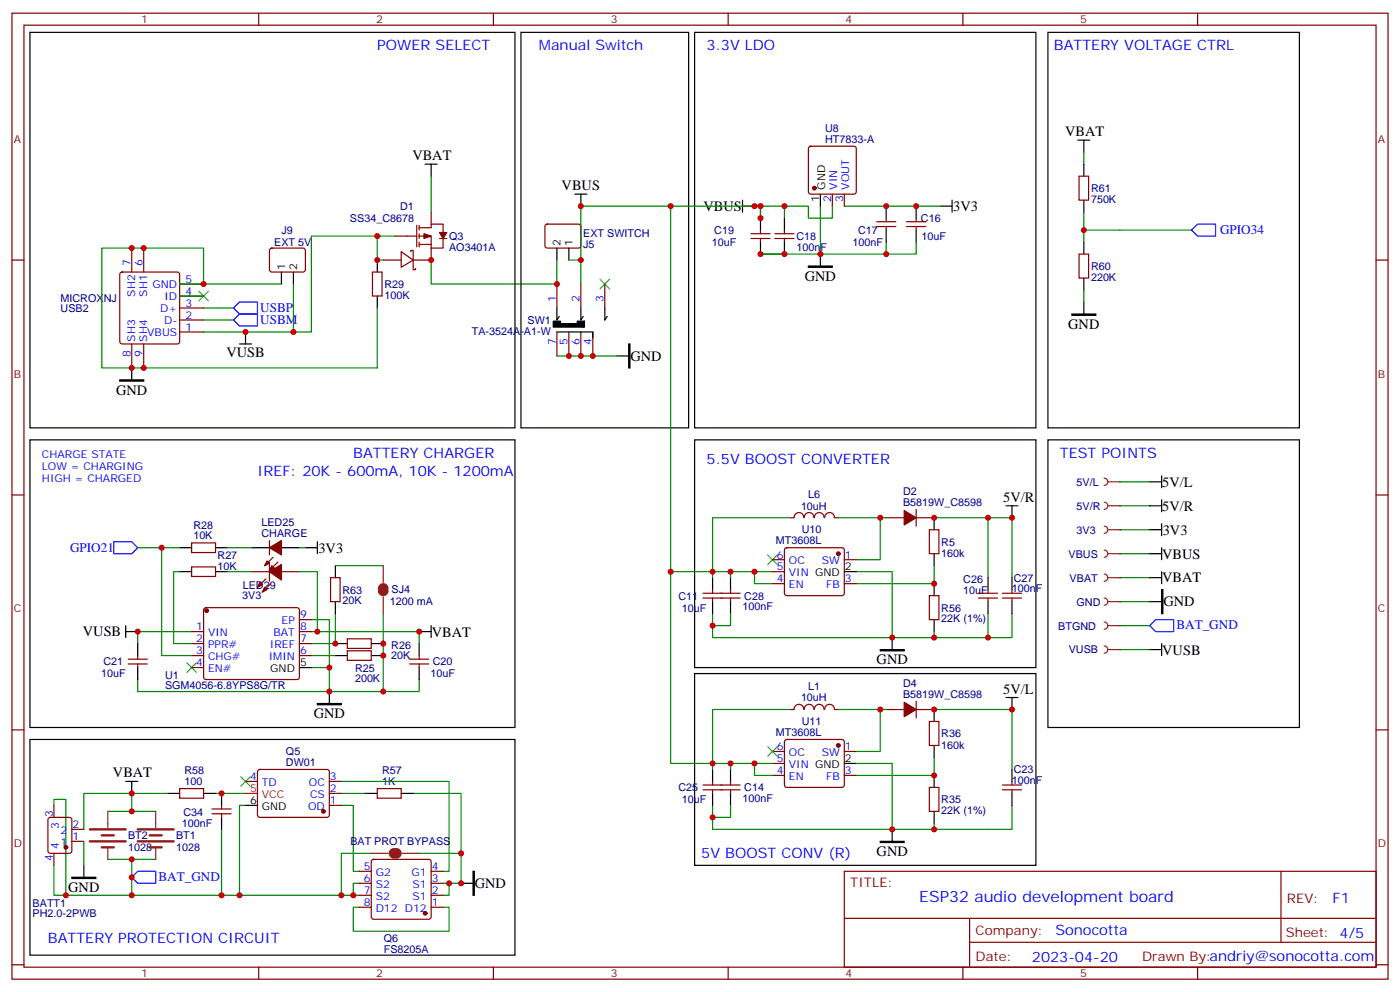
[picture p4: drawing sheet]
<svg xmlns="http://www.w3.org/2000/svg" width="412mm" height="292mm" viewBox="0 0 412 292" stroke-linecap="round" stroke-linejoin="round" font-family="sans-serif">
<g fill="none" stroke="#870000" stroke-width=".35">
<path d="M3.5 3.9h405.4v284.3h-405.4zM7.1 7.4h398.2v277.3h-398.2zM76.2 3.9v3.5M145.3 3.9v3.5M214.5 3.9v3.5M283.6 3.9v3.5M352.8 3.9v3.5M238.4 43.2l.4-.2h12.7l.5 .2 .2 .5v12.7l-.2 .5-.5 .2h-12.7l-.5-.2-.2-.5v-12.7zM245.2 57.1v3.6M248.7 57.1v3.6M3.5 76.6h3.6M38.8 73v7.1"/>
<path d="M42.3 73v7.1M112.9 76.6h5.3M116.4 69.5h6.4M118.2 74.1l3.5 2.5-3.5 2.1zM121 74.1v-.4h.7v2.9M121.7 76.6v2.8h.7v-.4M122.8 66.3v6.4M123.5 67h3.5v-1h3.5v2.4M123.5 69.5h3.5v3.5M123.5 66.3v1.4M123.5 68.8v1.4M123.5 71.3v1.4"/>
<path d="M123.5 72h3.5M127 73v3.6h-5.3M127 62.4v3.6M129.5 70.2h2.1M130.5 70.2v2.8h-3.5M221.2 70.2h5.6M221.2 68.8h5.6M224 67.7v1.1M224 70.2v1.1M228.2 70.2h5.7M228.2 68.8h5.7M231.1 67.7v1.1"/>
<path d="M231.1 70.2v1.1M258.2 66.7h5.7M258.2 65.3h5.7M261.1 64.2v1.1M261.1 66.7v1M267.1 66.7h5.6M267.1 65.3h5.6M269.9 64.2v1.1M269.9 66.7v1M405.3 76.6h3.6M35.5 80.3l.5-.2h16.2l.5 .2 .2 .5v19.7l-.2 .5-.5 .2h-16.2l-.5-.2-.2-.5v-19.7zM52.9 83.6h7.1"/>
<path d="M52.9 87.1h7.1M52.9 90.7h7.1M52.9 94.2h7.1M52.9 97.7h7.1M109.7 80.1h2.8v7h-2.8zM38.8 101.2v7.1M42.3 101.2v7.1M3.5 145.7h3.6M56.4 159.8h7.1v2.8h-7.1zM405.3 145.7h3.6M56.4 166.9h7.1v2.8h-7.1zM60.2 179.1l.5-.2h26.8l.5 .2 .2 .5-.1 20-.6 .4h-27.1l-.4-.7v-19.7z"/>
<path d="M74.1 168.3h5.3M78.3 170.4l-2.5 2.5M79.4 165.5v5.6M79.7 171.8l-2.4 2.5M82.9 168.3h5.3M37.7 195.4h5.7M37.7 194h5.7M40.6 193v1M40.6 195.4v1.1M56.4 185.9h3.6M56.4 189.4h3.6M56.4 193h3.6"/>
<path d="M56.4 196.5h3.6M88.2 185.9h3.5M88.2 189.4h3.5M88.2 193h3.5M88.2 182.4h3.5M102.3 191.6h7.1v2.8h-7.1zM102.3 188h7.1v2.9h-7.1zM120.6 195.4h5.7M120.6 194h5.7M123.5 193v1M123.5 195.4v1.1M3.5 214.8h3.6"/>
<path d="M405.3 214.8h3.6M52.9 232.1h7.1v2.9h-7.1zM62.4 239.5h5.7M62.4 238.1h5.7M65.3 237.1v1M65.3 239.5v1.1M72.3 230h3.5M76.1 226.7l.5-.2h20l.4 .7-.1 13-.6 .4-20-.1-.5-.6v-12.7zM97 237.1h3.5M97 233.5h3.5M97 230h3.5M111.1 232.1h7.1v2.9h-7.1z"/>
<path d="M105.8 260h3.6M105.8 256.5h3.6M109.6 253.1l.5-.2h16.2l.5 .2 .2 .5v16.3l-.2 .5-.5 .2h-16.2l-.5-.3-.2-.4v-16.3zM127 260h3.5M127 256.5h3.5M248.7 256.5h156.6v28.2h-156.6zM377.3 256.5v20.9M105.8 267.1h3.6M105.8 263.5h3.6M127 267.1h3.5M127 263.5h3.5M248.7 270.3h156.5"/>
<path d="M285.6 277.4h119.6M285.6 270.3v14.1M3.5 284h3.6M76.2 284.7v3.5M145.3 284.7v3.5M214.5 284.7v3.5M283.6 284.7v3.5M352.8 284.7v3.5M405.3 284h3.6"/>
</g>
<g fill="none" stroke="#000" stroke-width=".35">
<path d="M8.8 9.5h142.9v116.4h-142.9zM153.5 9.5h49.3v116.4h-49.3zM204.6 9.5h100.6v116.4h-100.6zM308.7 9.5h74.1v116.4h-74.1zM125.2 48.3h3.6M127 48.3v3.6M218.7 58.9v3.5M241.7 57.1v3.6M280.5 58.9v3.5M111.1 76.6v3.5M218.7 60.7h3.5M224 64.2v3.5"/>
<path d="M224 71.3v3.5M231.1 64.2v3.5M231.1 71.3v3.5M261.1 60.7v3.5M261.1 67.7v3.6M269.9 60.7v3.5M269.9 67.7v3.6M276.9 60.7h3.6M72.3 97.7v3.5M111.1 87.1v3.6M70.6 101.2h3.5M8.8 129.5h142.9v84.6h-142.9z"/>
<path d="M204.6 129.5h100.6v67h-100.6zM308.7 129.5h74.1v84.6h-74.1zM52.9 168.3h3.5M52.9 161.2h3.5M63.5 168.3h3.5M63.5 161.2h3.5M37 185.9h3.6M37 184.1v3.6M40.6 189.4v3.6M40.6 196.5v3.5M88.2 196.5h3.5M98.8 193h3.5"/>
<path d="M98.8 189.4h3.5M109.4 193h3.5M109.4 189.4h3.5M123.5 189.4v3.6M123.5 196.5v3.5M123.5 185.9h3.5M127 184.1v3.6M8.8 217.7h142.9v63.5h-142.9zM37 230h3.6M38.8 230v3.5M49.4 233.5h3.5M60 233.5h3.5"/>
<path d="M65.3 233.5v3.6M72.3 237.1h3.5M107.6 233.5h3.5M118.2 233.5h3.5M65.3 240.6v3.5M135.8 260h3.5"/>
</g>
<g fill="none" stroke="#008700" stroke-width=".35">
<path d="M111.1 69.5v7.1h1.8M116.4 69.5h-24.7v28.2h-19.4M127 76.6v7h37v-7M222.2 60.7h8.9v3.5M224 74.8h17.7M224 60.7v3.5M231.1 60.7h7v3.5h7.1v-3.5M241.7 60.7v14.1h19.4v-3.5M248.7 60.7h28.2M269.9 71.3v3.5h-8.8M52.9 83.6h7.1v-10.6h-30v35.3h81.1M52.9 87.1h7.1"/>
<path d="M60 90.7h8.8M60 94.2h8.8M329.8 148.9h8.9M329.8 155.9h8.9M329.8 163h8.9M329.8 170h8.9M329.8 177.1h8.9M56.4 185.9h-15.8v3.5M91.7 182.4h5.3v14.1M91.7 196.5h5.3v7.1M91.7 185.9h31.8v3.5M91.7 193h7.1"/>
<path d="M98.8 180.6v8.8h-7.1M112.9 180.6v23M329.8 184.1h8.9M40.6 200v3.6h82.9v-3.6M15.9 237.1v-1.8h3.5v28.2M31.7 238.8h14.2M38.8 233.5h-14.1v10.6M49.4 233.5h-10.6v5.3M63.5 233.5h8.8M72.3 237.1h-1.7v26.4M100.5 230h31.8v26.5h-1.8M100.5 237.1h3.6v19.4h1.7"/>
<path d="M100.5 233.5h7.1M121.7 233.5h14.1v26.5h-3.5M15.9 254.7v8.8h22.9M31.7 252.9h14.2M38.8 252.9v10.6h65.3M65.3 244.1v19.4M105.8 260h-1.7v3.5h1.7M109.4 251.2h-8.9v12.3M123.5 251.2h12.3M130.5 260h1.8v3.5h-1.8M105.8 267.1h-1.7v7h28.2v-7h-1.8"/>
</g>
<path d="M58.6 85.7l2.8 2.8M61.4 85.7l-2.8 2.8M55 195.1l2.9 2.8M57.9 195.1l-2.9 2.8M70.9 228.6l2.8 2.8M73.7 228.6l-2.8 2.8" fill="none" stroke="#3c3" stroke-width=".35"/>
<path d="M68.8 90.7l1.8-1.8h5.2v3.5h-5.2zM68.8 94.2l1.8-1.8h5.2v3.6h-5.2zM38.8 258.2l1.8-1.7h5.3v3.5h-5.3z" fill="none" stroke="#00f" stroke-width=".35"/>
<g fill="#870000" stroke="#870000" stroke-width=".35">
<path d="M76.6 171.4l.7 .8-1.5 .7z"/>
<path d="M78 172.9l.7 .7-1.4 .7z"/>
<path d="M79.4 168.3l3.5-2.1v4.5z"/>
<path d="M124.9 68.8l2.1 .7-2.1 .7z"/>
<path d="M129.5 68.4h2.1l-1.1 1.8z"/>
<circle cx="60.9" cy="179.7" r=".53"/>
<circle cx="239.9" cy="55.4" r=".53"/>
<circle cx="95.2" cy="238.8" r=".53"/>
<circle cx="125.2" cy="268.8" r=".53"/>
</g>
<path d="M72.3 233.5h3.5" fill="none" stroke="#f00" stroke-width=".35"/>
<path d="M26.5 244.1h10.5M26.5 247.7h10.5M30 245.9h3.5M30 249.4h3.5M40.6 244.1h10.6M40.6 247.7h10.6M44.1 245.9h3.5M44.1 249.4h3.5" fill="none" stroke="#8c2424" stroke-width=".71"/>
<path d="M325.3 183.1a1.06 1.06 0 0 1 1 1 1.06 1.06 0 0 1-1 1.1M326.3 184.1h3.5M31.7 238.8v5M45.9 238.8v5M31.7 249.4v3.5M45.9 249.4v3.5" fill="none" stroke="#8c2424" stroke-width=".35"/>
<path d="M139.3 256.5h.4v7h-.4z" fill="#000" stroke="#000" stroke-width=".35"/>
<circle cx="329.8" cy="184.2" r=".18" fill="#8c2424"/>
<path d="M325.3 176a1.06 1.06 0 0 1 1 1.1 1.06 1.06 0 0 1-1 1.1M326.3 177.1h3.5" fill="none" stroke="#8c2424" stroke-width=".35"/>
<circle cx="329.8" cy="177.1" r=".18" fill="#8c2424"/>
<path d="M338.7 184.1l1.7-1.7h5.3v3.5h-5.3z" fill="none" stroke="#00f" stroke-width=".35"/>
<path d="M342.2 173.6h.3v7h-.3z" fill="#000" stroke="#000" stroke-width=".35"/>
<path d="M338.7 155.9h3.5M338.7 148.9h3.5M342.2 147.1v3.5M342.2 154.2v3.5M338.7 177.1h3.5M338.7 170h3.5M338.7 163h3.5M342.2 161.2v3.5M342.2 168.3v3.5" fill="none" stroke="#000" stroke-width=".35"/>
<path d="M325.3 169a1.06 1.06 0 0 1 1 1 1.06 1.06 0 0 1-1 1.1M326.3 170h3.5" fill="none" stroke="#8c2424" stroke-width=".35"/>
<circle cx="329.8" cy="170" r=".18" fill="#8c2424"/>
<path d="M325.3 161.9a1.06 1.06 0 0 1 1 1.1 1.06 1.06 0 0 1-1 1M326.3 163h3.5" fill="none" stroke="#8c2424" stroke-width=".35"/>
<circle cx="329.8" cy="163" r=".18" fill="#8c2424"/>
<path d="M325.3 154.9a1.06 1.06 0 0 1 1 1 1.06 1.06 0 0 1-1 1.1M326.3 155.9h3.5" fill="none" stroke="#8c2424" stroke-width=".35"/>
<circle cx="329.8" cy="155.9" r=".18" fill="#8c2424"/>
<path d="M325.3 147.8a1.06 1.06 0 0 1 1 1.1 1.06 1.06 0 0 1-1 1M326.3 148.9h3.5" fill="none" stroke="#8c2424" stroke-width=".35"/>
<circle cx="329.8" cy="148.9" r=".18" fill="#8c2424"/>
<g fill="none" stroke="#870000" stroke-width=".35">
<path d="M317.9 51.9h2.8v7h-2.8zM79.6 73.2l.5-.2 9.4 .1 .5 .6-.1 5.9-.6 .5-9.5-.1-.4-.6v-5.7zM160.7 66.2l.5-.2h9.5l.4 .7-.1 5.9-.6 .4h-9.5l-.4-.7v-5.6zM317.9 74.8h2.8v7h-2.8zM79.4 159.1v4.2M232.8 152.4h1.1M233.9 152.4a1.41 1.41 0 0 1 1.4-1.5 1.41 1.41 0 0 1 1.4 1.5M236.9 152.4a1.41 1.41 0 0 1 1.4-1.5 1.41 1.41 0 0 1 1.4 1.5M239.9 152.4a1.41 1.41 0 0 1 1.4-1.5 1.41 1.41 0 0 1 1.4 1.5M243 152.4a1.41 1.41 0 0 1 1.4-1.5 1.41 1.41 0 0 1 1.4 1.5M245.9 152.4h1M261.1 152.4h5.2"/>
<path d="M269.9 149.9v5M269.9 152.4h5.3M80.4 164l-2.4 2.5M81.8 165.5l-2.4 2.4M97.4 170h2.8v7.1h-2.8zM207.1 176h10.9M207.1 174.6h10.9M209.9 173.6v1M209.9 176v1.1M215.2 173.6v1M215.2 176v1.1M273.8 175.3h2.8v7.1h-2.8z"/>
<path d="M288.2 176h5.7M288.2 174.6h5.7M291 173.6v1M291 176v1.1M295.3 176h5.6M295.3 174.6h5.6M298.1 173.6v1M298.1 176v1.1M15.9 237.1v3.5M14.3 240.8l.5-.2h5.7l.6 .4 .1 9.5-.5 .6-5.9 .1-.6-.5-.1-9.4zM15.9 251.2v3.5M21.2 247.7h3.5"/>
<path d="M21.2 244.1h3.5"/>
</g>
<g fill="none" stroke="#000" stroke-width=".35">
<path d="M169.3 57.1h3.6M171.1 57.1v3.6M317.5 41.3h3.5M319.3 41.3v3.5M319.3 48.3v3.6M319.3 58.9v3.5M164 73v3.6M167.6 73v3.6M241.7 74.8v3.5M319.3 71.3v3.5M82.9 80.1v3.5M86.4 80.1v3.5"/>
<path d="M319.3 81.8v3.6M319.3 88.9v3.5M38.8 108.3v3.5M296.3 148.9h3.6M298.1 148.9v3.5M74.1 161.2h5.3M82.9 161.2h5.3M98.8 166.5v3.5M98.8 177.1v3.5M209.9 170v3.6M209.9 177.1v3.5M215.2 170v3.6"/>
<path d="M215.2 177.1v3.5M275.2 171.8v3.5M291 170v3.6M291 177.1v3.5M298.1 170v3.6M298.1 177.1v3.5M262.8 187.7v3.5M275.2 182.4v3.5M97 203.6v3.5"/>
</g>
<g fill="none" stroke="#008700" stroke-width=".35">
<path d="M127 51.9v10.5M319.3 44.8v3.5M197.6 60.7v107.6h29.9M224 64.2v-3.5h-52.9v22.9M319.3 67.7h31.7M319.3 62.4v8.9M60 97.7h12.3M60 83.6h22.9M86.4 83.6v14.1M111.1 90.7v17.6M319.3 85.4v3.5M232.8 152.4h-22.9v17.6"/>
<path d="M246.9 152.4h12.4v12.3h-7.1M259.3 152.4h1.8M275.2 152.4h15.8v17.6M291 152.4h7.1v17.6M52.9 168.3h-1.7v21.1h5.2M52.9 161.2h-5.3v31.8h8.8M67 168.3h7.1M67 161.2h7.1M88.2 168.3h5.3v17.6M98.8 166.5h14.1M215.2 168.3v1.7M222.2 168.3v3.5h5.3"/>
<path d="M252.2 168.3h10.6v19.4M275.2 166.5v5.3h-23M209.9 180.6v7.1h81.1v-7.1M215.2 180.6v3.5h-5.3M275.2 185.9v1.8M298.1 180.6v7.1h-7.1M329.8 191.2h8.9"/>
</g>
<path d="M238.1 78.3h7.1v.4h-7.1zM315.7 92.4h7.1v.4h-7.1zM35.3 111.8h7v.4h-7zM259.3 191.2h7v.4h-7zM93.5 207.1h7v.3h-7z" fill="#000" stroke="#000" stroke-width=".35"/>
<path d="M176.7 82.2l2.9 2.8M179.6 82.2l-2.9 2.8M226.1 163.3l2.9 2.9M229 163.3l-2.9 2.9" fill="none" stroke="#3c3" stroke-width=".35"/>
<g fill="#870000" stroke="#870000" stroke-width=".35">
<path d="M266.3 150.3l3.6 2.1-3.6 2.1z"/>
<path d="M79.4 161.2l3.5-2.1v4.2z"/>
<path d="M78.7 165.1l.7 .7-1.4 .7z"/>
<path d="M80.1 166.5l.7 .7-1.4 .7z"/>
<circle cx="19.4" cy="249.4" r=".53"/>
</g>
<path d="M351 67.7l1.8-1.7h5.3v3.5h-5.3z" fill="none" stroke="#00f" stroke-width=".35"/>
<path d="M112.2 173.2a.71 .71 0 0 1 .7-.7 .71 .71 0 0 1 .7 .7M112.2 173.9a.71 .71 0 0 0 .7 .7 .71 .71 0 0 0 .7-.7M116.1 250.5a.71 .71 0 0 0-.7 .7 .71 .71 0 0 0 .7 .7M116.8 250.5a.71 .71 0 0 1 .7 .7 .71 .71 0 0 1-.7 .7" fill="none" stroke="#8c2424" stroke-width="1.8"/>
<path d="M112.9 166.5v4.9M112.9 175.7v4.9M325.3 190.1a1.06 1.06 0 0 1 1 1.1 1.06 1.06 0 0 1-1 1.1M326.3 191.2h3.5M109.4 251.2h4.9M118.5 251.2h5" fill="none" stroke="#8c2424" stroke-width=".35"/>
<circle cx="329.8" cy="191.2" r=".18" fill="#8c2424"/>
<g fill="none" stroke="#000" stroke-width=".35">
<path d="M204.6 198.3h100.6v56.4h-100.6zM338.7 191.2h3.5M342.2 189.4v3.6M275.2 208.8v3.6M275.2 219.4v3.6M296.3 205.3h3.6M298.1 205.3v3.5M209.9 226.5v3.5M209.9 233.5v3.6M215.2 226.5v3.5M215.2 233.5v3.6M248.7 224.7h3.5"/>
<path d="M275.2 228.2v3.6M275.2 238.8v3.6M298.1 226.5v3.5M298.1 233.5v3.6M262.8 244.1v3.6"/>
</g>
<g fill="none" stroke="#870000" stroke-width=".35">
<path d="M231.3 217.9l.5-.2h16.2l.5 .2 .2 .5v12.7l-.2 .5-.5 .2h-16.2l-.5-.3-.2-.4v-12.7zM232.8 208.8h1.1M233.9 208.8a1.41 1.41 0 0 1 1.4-1.5 1.41 1.41 0 0 1 1.4 1.5M236.9 208.8a1.41 1.41 0 0 1 1.4-1.5 1.41 1.41 0 0 1 1.4 1.5M239.9 208.8a1.41 1.41 0 0 1 1.4-1.5 1.41 1.41 0 0 1 1.4 1.5M243 208.8a1.41 1.41 0 0 1 1.4-1.5 1.41 1.41 0 0 1 1.4 1.5M245.9 208.8h1M261.1 208.8h5.2M269.9 206.4v4.9M269.9 208.8h5.3M273.8 212.4h2.8v7h-2.8zM207.1 232.5h10.9"/>
<path d="M207.1 231.1h10.9M209.9 230v1.1M209.9 232.5v1M215.2 230v1.1M215.2 232.5v1M227.5 221.2h3.6M227.5 228.2h3.6M227.5 224.7h3.6M248.7 221.2h3.5M248.7 228.2h3.5M273.8 231.8h2.8v7h-2.8zM295.3 232.5h5.6"/>
<path d="M295.3 231.1h5.6M298.1 230v1.1M298.1 232.5v1"/>
</g>
<g fill="#870000" stroke="#870000" stroke-width=".35">
<path d="M266.3 206.7l3.6 2.1-3.6 2.2z"/>
<circle cx="246.9" cy="219.4" r=".53"/>
</g>
<path d="M197.6 168.3v56.4h29.9M232.8 208.8h-22.9v17.7M246.9 208.8h12.4v12.4h-7.1M259.3 208.8h1.8M275.2 208.8h22.9v17.7M209.9 237.1v7h88.2v-7M215.2 237.1v3.5h-5.3M215.2 224.7v1.8M222.2 224.7v3.5h5.3M252.2 224.7h10.6v19.4M275.2 223v5.2h-23M275.2 242.4v1.7" fill="none" stroke="#008700" stroke-width=".35"/>
<path d="M259.3 247.7h7v.3h-7z" fill="#000" stroke="#000" stroke-width=".35"/>
<path d="M226.1 219.8l2.9 2.8M229 219.8l-2.9 2.8" fill="none" stroke="#3c3" stroke-width=".35"/>
<path d="M325.3 140.8a1.06 1.06 0 0 1 1 1 1.06 1.06 0 0 1-1 1.1M326.3 141.8h3.5" fill="none" stroke="#8c2424" stroke-width=".35"/>
<circle cx="329.8" cy="141.8" r=".18" fill="#8c2424"/>
<path d="M167.6 76.6h3.5M164 104.8h17.7M329.8 141.8h8.9M40.6 161.2h7M88.2 161.2h1.8M24.7 247.7v7" fill="none" stroke="#008700" stroke-width=".35"/>
<g fill="none" stroke="#000" stroke-width=".35">
<path d="M164 97.7h10.6v1.8M164 90.7v3.5l.7-1.1M171.1 90.7v3.5l.7-1.1M178.2 90.7v3.5l.7-1.1M181.7 104.8h3.5M93.5 159.5v3.5M275.2 152.4v3.5M338.7 141.8h3.5M342.2 140.1v3.5M90 161.2h3.5M248.7 168.3h3.5M275.2 163v3.5"/>
<path d="M24.7 254.7v3.5"/>
</g>
<path d="M163 94.5h2.1v.7h4.9v-.7h2.2v1.8h-9.2zM185.2 101.2h.4v7.1h-.4zM21.2 258.2h7v.4h-7z" fill="#000" stroke="#000" stroke-width=".35"/>
<g fill="none" stroke="#870000" stroke-width=".35">
<path d="M164 83.6v7.1M164 97.7v7.1M167.6 97.7v7.1M171.1 83.6v7.1M171.1 97.7v7.1M174.6 97.7v7.1M178.2 83.6v7.1M273.8 155.9h2.8v7.1h-2.8zM227.5 164.7h3.6M227.5 171.8h3.6M227.5 168.3h3.6M231.3 161.4l.5-.2h16.2l.5 .2 .2 .5v12.7l-.2 .5-.5 .2h-16.2l-.5-.2-.2-.5v-12.7z"/>
<path d="M248.7 164.7h3.5M248.7 171.8h3.5"/>
</g>
<path d="M33.5 159.5h5.3l1.8 1.7-1.8 1.8h-5.3z" fill="none" stroke="#00f" stroke-width=".35"/>
<circle cx="246.9" cy="163" r=".53" fill="#870000" stroke="#870000" stroke-width=".35"/>
<g fill="#c00">
<circle cx="269.9" cy="60.7" r=".88"/>
<circle cx="261.1" cy="60.7" r=".88"/>
<circle cx="261.1" cy="74.8" r=".88"/>
<circle cx="224" cy="60.7" r=".88"/>
<circle cx="60" cy="83.6" r=".88"/>
<circle cx="38.8" cy="73" r=".88"/>
<circle cx="42.3" cy="73" r=".88"/>
<circle cx="38.8" cy="108.3" r=".88"/>
<circle cx="123.5" cy="185.9" r=".88"/>
<circle cx="40.6" cy="185.9" r=".88"/>
<circle cx="97" cy="196.5" r=".88"/>
<circle cx="112.9" cy="193" r=".88"/>
<circle cx="127" cy="76.6" r=".88"/>
<circle cx="111.1" cy="76.6" r=".88"/>
<circle cx="111.1" cy="69.5" r=".88"/>
<circle cx="231.1" cy="60.7" r=".88"/>
<circle cx="224" cy="74.8" r=".88"/>
<circle cx="241.7" cy="74.8" r=".88"/>
<circle cx="231.1" cy="74.8" r=".88"/>
<circle cx="135.8" cy="251.2" r=".88"/>
<circle cx="100.5" cy="263.5" r=".88"/>
<circle cx="38.8" cy="258.2" r=".88"/>
<circle cx="19.4" cy="263.5" r=".88"/>
<circle cx="38.8" cy="263.5" r=".88"/>
<circle cx="65.3" cy="263.5" r=".88"/>
<circle cx="65.3" cy="233.5" r=".88"/>
<circle cx="70.6" cy="263.5" r=".88"/>
<circle cx="104.1" cy="263.5" r=".88"/>
<circle cx="38.8" cy="233.5" r=".88"/>
<circle cx="135.8" cy="260" r=".88"/>
<circle cx="132.3" cy="260" r=".88"/>
<circle cx="38.8" cy="252.9" r=".88"/>
<circle cx="38.8" cy="238.8" r=".88"/>
<circle cx="291" cy="187.7" r=".88"/>
<circle cx="291" cy="152.4" r=".88"/>
<circle cx="298.1" cy="152.4" r=".88"/>
<circle cx="275.2" cy="171.8" r=".88"/>
<circle cx="262.8" cy="187.7" r=".88"/>
<circle cx="275.2" cy="187.7" r=".88"/>
<circle cx="222.3" cy="168.3" r=".88"/>
<circle cx="209.9" cy="168.3" r=".88"/>
<circle cx="259.3" cy="152.4" r=".88"/>
<circle cx="215.2" cy="168.3" r=".88"/>
<circle cx="209.9" cy="184.1" r=".88"/>
<circle cx="319.3" cy="67.7" r=".88"/>
<circle cx="93.5" cy="185.9" r=".88"/>
<circle cx="98.8" cy="189.4" r=".88"/>
<circle cx="112.9" cy="189.4" r=".88"/>
<circle cx="171.1" cy="60.7" r=".88"/>
<circle cx="224" cy="64.2" r=".88"/>
<circle cx="222.3" cy="60.7" r=".88"/>
<circle cx="197.6" cy="60.7" r=".88"/>
<circle cx="72.3" cy="97.7" r=".88"/>
<circle cx="112.9" cy="203.6" r=".88"/>
<circle cx="97" cy="203.6" r=".88"/>
<circle cx="42.3" cy="108.3" r=".88"/>
<circle cx="86.4" cy="97.7" r=".88"/>
<circle cx="298.1" cy="208.8" r=".88"/>
<circle cx="275.2" cy="228.2" r=".88"/>
<circle cx="262.8" cy="244.1" r=".88"/>
<circle cx="275.2" cy="244.1" r=".88"/>
<circle cx="259.3" cy="208.8" r=".88"/>
<circle cx="209.9" cy="240.6" r=".88"/>
<circle cx="209.9" cy="224.7" r=".88"/>
<circle cx="215.2" cy="224.7" r=".88"/>
<circle cx="222.3" cy="224.7" r=".88"/>
<circle cx="275.2" cy="208.8" r=".88"/>
<circle cx="197.6" cy="168.3" r=".88"/>
<circle cx="171.1" cy="76.6" r=".88"/>
<circle cx="275.2" cy="152.4" r=".88"/>
<circle cx="164" cy="83.6" r=".88"/>
<circle cx="174.6" cy="104.8" r=".88"/>
<circle cx="171.1" cy="104.8" r=".88"/>
<circle cx="167.6" cy="104.8" r=".88"/>
<circle cx="47.6" cy="161.2" r=".88"/>
</g>
<text font-size="4.6" fill="#00f" x="270.8" y="265.5">ESP32 audio development board</text>
<g font-size="4.2" fill="#00f">
<text x="111.1" y="14.8">POWER SELECT</text>
<text x="158.7" y="14.8">Manual Switch</text>
<text x="208.1" y="14.8">3.3V LDO</text>
<text x="310.4" y="14.8">BATTERY VOLTAGE CTRL</text>
<text x="104.1" y="134.8">BATTERY CHARGER</text>
<text x="208.1" y="136.5">5.5V BOOST CONVERTER</text>
<text x="312.2" y="134.8">TEST POINTS</text>
<text x="75.8" y="140.1">IREF: 20K - 600mA, 10K - 1200mA</text>
<text x="206.6" y="252.6">5V BOOST CONV (R)</text>
<text x="392.5" y="265.7">F1</text>
<text x="310.9" y="275.3">Sonocotta</text>
<text x="14.1" y="277.6">BATTERY PROTECTION CIRCUIT</text>
<text x="304" y="283.1">2023-04-20</text>
</g>
<g font-size="4.2">
<text x="313.7" y="40">VBAT</text>
<text x="121.5" y="47.2">VBAT</text>
<text x="165.4" y="56">VBUS</text>
<text x="207.2" y="62.1">VBUS</text>
<text x="280.8" y="62.1">3V3</text>
<text x="237.1" y="82.6">GND</text>
<text x="314.7" y="96.7">GND</text>
<text x="66.7" y="105.2">VUSB</text>
<text x="185.7" y="106.3">GND</text>
<text x="34.2" y="116.3">GND</text>
<text x="342.4" y="143.2">5V/L</text>
<text x="295.5" y="147.8">5V/R</text>
<text x="342.4" y="150.3">5V/R</text>
<text x="342.5" y="157.4">3V3</text>
<text x="93.8" y="162.7">3V3</text>
<text x="342.4" y="164.5">VBUS</text>
<text x="342.4" y="171.4">VBAT</text>
<text x="342.7" y="178.5">GND</text>
<text x="24.4" y="187.3">VUSB</text>
<text x="127.2" y="187.4">VBAT</text>
<text x="258.2" y="195.5">GND</text>
<text x="342.4" y="192.7">VUSB</text>
<text x="295.5" y="204.2">5V/L</text>
<text x="92.4" y="211.4">GND</text>
<text x="33.3" y="228.8">VBAT</text>
<text x="258.2" y="252">GND</text>
<text x="20.1" y="262.7">GND</text>
<text x="139.9" y="261.4">GND</text>
</g>
<g font-size="3.9" fill="#00f">
<text x="359.4" y="69">GPIO34</text>
<text x="76.7" y="91.8">USBP</text>
<text x="76.7" y="95.3">USBM</text>
<text x="20.6" y="162.5">GPIO21</text>
<text x="346.5" y="185.3">BAT_GND</text>
<text x="46.7" y="259.4">BAT_GND</text>
</g>
<g font-size="3.9" fill="#800">
<text x="250.5" y="261.1">TITLE:</text>
<text x="379.1" y="265.7">REV:</text>
<text x="287.4" y="275.3">Company:</text>
<text x="378.7" y="275.9">Sheet: 4/5</text>
<text x="287.4" y="282.9">Date:</text>
<text x="336.4" y="283">Drawn By:andriy@sonocotta.com</text>
</g>
<g font-size="3.2" fill="#800">
<text x="41.6" y="6.9">1</text>
<text x="110.8" y="6.9">2</text>
<text x="179.9" y="6.9">3</text>
<text x="249.1" y="6.9">4</text>
<text x="318.2" y="6.9">5</text>
<text x="4.1" y="42">A</text>
<text x="405.9" y="42">A</text>
<text x="4.1" y="111.1">B</text>
<text x="405.9" y="111.1">B</text>
<text x="4.1" y="180.3">C</text>
<text x="405.9" y="180.3">C</text>
<text x="4.1" y="249.4">D</text>
<text x="405.9" y="249.4">D</text>
<text x="41.6" y="287.7">1</text>
<text x="110.8" y="287.7">2</text>
<text x="179.9" y="287.7">3</text>
<text x="249.1" y="287.7">4</text>
<text x="318.2" y="287.7">5</text>
</g>
<g font-size="3.2" fill="#000080">
<text x="243.1" y="42">HT7833-A</text>
<text x="243.1" y="38.8">U8</text>
<text x="321.4" y="59.8">750K</text>
<text x="321.4" y="56.5">R61</text>
<text x="103.1" y="65.3">SS34_C8678</text>
<text x="117.8" y="61.8">D1</text>
<text x="271.3" y="65.4">C16</text>
<text x="82.9" y="68.8">J9</text>
<text x="132.3" y="70.6">Q3</text>
<text x="171.8" y="69.6">EXT SWITCH</text>
<text x="210.4" y="68.9">C19</text>
<text x="234.6" y="70.6">C18</text>
<text x="252.7" y="68.9">C17</text>
<text x="271.4" y="70.6">10uF</text>
<text x="80.8" y="72.4">EXT 5V</text>
<text x="132.3" y="73.8">AO3401A</text>
<text x="171.8" y="72.9">J5</text>
<text x="209.7" y="72.4">10uF</text>
<text x="234.6" y="73.8">100nF</text>
<text x="251.1" y="72.4">100nF</text>
<text x="321.4" y="82.8">220K</text>
<text x="321.4" y="79.4">R60</text>
<text x="17.8" y="89">MICROXNJ</text>
<text x="113.2" y="87.9">100K</text>
<text x="113.2" y="84.8">R29</text>
<text x="17.8" y="92">USB2</text>
<text x="155.4" y="95.3">SW1</text>
<text x="139" y="98.6">TA-3524A-A1-W</text>
<text x="317.1" y="143">5V/L</text>
<text x="238.1" y="146.6">L6</text>
<text x="266" y="148.9">B5819W_C8598</text>
<text x="266" y="145.7">D2</text>
<text x="57" y="155.6">R28</text>
<text x="77" y="154.8">LED25</text>
<text x="236" y="150">10uH</text>
<text x="317.1" y="150">5V/R</text>
<text x="57" y="158.7">10K</text>
<text x="77" y="158">CHARGE</text>
<text x="228.6" y="160.2">MT3608L</text>
<text x="236.2" y="156.9">U10</text>
<text x="277.3" y="160.6">R5</text>
<text x="317.1" y="157.1">3V3</text>
<text x="64.1" y="167.7">10K</text>
<text x="64.1" y="164.5">R27</text>
<text x="277.3" y="163.9">160k</text>
<text x="314.8" y="164.2">VBUS</text>
<text x="71.5" y="173.3">LED29</text>
<text x="283.8" y="171.5">C26</text>
<text x="298.6" y="171.2">C27</text>
<text x="315.1" y="171.2">VBAT</text>
<text x="71.4" y="176.4">3V3</text>
<text x="100.9" y="177.9">20K</text>
<text x="100.9" y="174.7">R63</text>
<text x="114.8" y="178.2">1200 mA</text>
<text x="115.3" y="174.7">SJ4</text>
<text x="199.8" y="176.5">C11</text>
<text x="200.9" y="180">10uF</text>
<text x="218.7" y="179.7">100nF</text>
<text x="219.2" y="176.5">C28</text>
<text x="283.8" y="174.7">10uF</text>
<text x="298.1" y="174.4">100nF</text>
<text x="317.1" y="178.3">GND</text>
<text x="277.3" y="183.2">22K (1%)</text>
<text x="277.3" y="180">R56</text>
<text x="311.7" y="185.3">BTGND</text>
<text x="115.2" y="191">R26</text>
<text x="30.5" y="195.9">C21</text>
<text x="104.6" y="197.7">R25</text>
<text x="115.2" y="194.1">20K</text>
<text x="127.5" y="195.9">C20</text>
<text x="314.8" y="192.4">VUSB</text>
<text x="29.8" y="199.4">10uF</text>
<text x="48.6" y="202.9">SGM4056-6.8YPS8G/TR</text>
<text x="48.6" y="199.8">U1</text>
<text x="104.6" y="200.8">200K</text>
<text x="126.8" y="199.4">10uF</text>
<text x="238.1" y="203.1">L1</text>
<text x="266" y="202.1">D4</text>
<text x="236" y="206.5">10uH</text>
<text x="266" y="205.3">B5819W_C8598</text>
<text x="236.2" y="213.3">U11</text>
<text x="228.6" y="216.6">MT3608L</text>
<text x="277.3" y="220.3">160k</text>
<text x="277.3" y="217">R36</text>
<text x="54.3" y="227.8">R58</text>
<text x="84.2" y="225.4">DW01</text>
<text x="84.2" y="222.1">Q5</text>
<text x="112.6" y="227.8">R57</text>
<text x="298.6" y="227.7">C23</text>
<text x="54.3" y="231.1">100</text>
<text x="112.6" y="231.1">1K</text>
<text x="199.8" y="232.9">C25</text>
<text x="219.2" y="232.9">C14</text>
<text x="298.1" y="230.8">100nF</text>
<text x="200.9" y="236.4">10uF</text>
<text x="218.7" y="236.1">100nF</text>
<text x="277.3" y="239.7">22K (1%)</text>
<text x="277.3" y="236.5">R35</text>
<text x="53.5" y="243.5">100nF</text>
<text x="54" y="240.3">C34</text>
<text x="37.7" y="250.4">1028</text>
<text x="37.7" y="247">BT2</text>
<text x="51.9" y="250.4">1028</text>
<text x="51.9" y="247">BT1</text>
<text x="103.2" y="248.8">BAT PROT BYPASS</text>
<text x="9.6" y="270">PH2.0-2PWB</text>
<text x="9.6" y="266.9">BATT1</text>
<text x="113.1" y="280.6">FS8205A</text>
<text x="113.1" y="277.3">Q6</text>
</g>
<g font-size="3.2">
<text x="241.3" y="59.3" transform="rotate(-90 241.3 59.3)">1</text>
<text x="243.1" y="55.8" transform="rotate(-90 243.1 55.8)">GND</text>
<text x="165.1" y="72.3" transform="rotate(-90 165.1 72.3)">2</text>
<text x="168.6" y="72.3" transform="rotate(-90 168.6 72.3)">1</text>
<text x="84" y="79.4" transform="rotate(-90 84 79.4)">1</text>
<text x="87.5" y="79.4" transform="rotate(-90 87.5 79.4)">2</text>
<text x="248.9" y="167.9">2</text>
<text x="79.6" y="197.9">GND</text>
<text x="88.4" y="196.1">5</text>
<text x="248.9" y="224.4">2</text>
<text x="73.7" y="236.7">6</text>
<text x="77.2" y="238.5">GND</text>
</g>
<g font-size="3.2" fill="#00f">
<text x="244.8" y="59.3" transform="rotate(-90 244.8 59.3)">2</text>
<text x="246.6" y="55.8" transform="rotate(-90 246.6 55.8)">VIN</text>
<text x="248.4" y="59.3" transform="rotate(-90 248.4 59.3)">3</text>
<text x="250.1" y="55.8" transform="rotate(-90 250.1 55.8)">VOUT</text>
<text x="38.5" y="78.3" transform="rotate(-90 38.5 78.3)">7</text>
<text x="42" y="78.3" transform="rotate(-90 42 78.3)">6</text>
<text x="54.7" y="83.3">5</text>
<text x="39.9" y="87.4" transform="rotate(-90 39.9 87.4)">SH2</text>
<text x="43.4" y="87.4" transform="rotate(-90 43.4 87.4)">SH1</text>
<text x="44.9" y="84.7">GND</text>
<text x="48.4" y="88.2">ID</text>
<text x="54.7" y="86.8">4</text>
<text x="163.7" y="88.9" transform="rotate(-90 163.7 88.9)">1</text>
<text x="170.7" y="88.9" transform="rotate(-90 170.7 88.9)">2</text>
<text x="177.8" y="88.9" transform="rotate(-90 177.8 88.9)">3</text>
<text x="47.2" y="91.7">D+</text>
<text x="48.3" y="95.2">D-</text>
<text x="54.7" y="90.3">3</text>
<text x="54.7" y="93.8">2</text>
<text x="39.9" y="100.5" transform="rotate(-90 39.9 100.5)">SH3</text>
<text x="43.4" y="98.8">VBUS</text>
<text x="43.4" y="100.5" transform="rotate(-90 43.4 100.5)">SH4</text>
<text x="54.7" y="97.4">1</text>
<text x="163.7" y="101.5" transform="rotate(-90 163.7 101.5)">7</text>
<text x="167.2" y="101.5" transform="rotate(-90 167.2 101.5)">5</text>
<text x="170.7" y="101.5" transform="rotate(-90 170.7 101.5)">6</text>
<text x="174.3" y="101.5" transform="rotate(-90 174.3 101.5)">4</text>
<text x="38.5" y="105" transform="rotate(-90 38.5 105)">8</text>
<text x="42" y="105" transform="rotate(-90 42 105)">9</text>
<text x="12.3" y="134.8">CHARGE STATE</text>
<text x="12.3" y="141.8">HIGH = CHARGED</text>
<text x="12.3" y="138.3">LOW = CHARGING</text>
<text x="228.9" y="167.9">5</text>
<text x="228.9" y="164.4">6</text>
<text x="232.4" y="166.2">OC</text>
<text x="242.1" y="166.2">SW</text>
<text x="248.9" y="164.4">1</text>
<text x="228.9" y="171.4">4</text>
<text x="232.4" y="173.2">EN</text>
<text x="232.4" y="169.7">VIN GND</text>
<text x="243.4" y="173.2">FB</text>
<text x="248.9" y="171.4">3</text>
<text x="57.8" y="185.6">1</text>
<text x="83" y="183.8">EP</text>
<text x="88.4" y="185.6">8</text>
<text x="88.4" y="182">9</text>
<text x="57.8" y="189.1">2</text>
<text x="61.3" y="187.3">VIN</text>
<text x="61.3" y="190.9">PPR#</text>
<text x="79.5" y="190.9">IREF</text>
<text x="80.6" y="187.3">BAT</text>
<text x="88.4" y="189.1">7</text>
<text x="57.8" y="192.6">3</text>
<text x="57.8" y="196.1">4</text>
<text x="61.3" y="194.4">CHG#</text>
<text x="61.3" y="197.9">EN#</text>
<text x="79.2" y="194.4">IMIN</text>
<text x="88.4" y="192.6">6</text>
<text x="228.9" y="220.8">6</text>
<text x="248.9" y="220.8">1</text>
<text x="228.9" y="227.9">4</text>
<text x="228.9" y="224.4">5</text>
<text x="232.4" y="226.1">VIN GND</text>
<text x="232.4" y="222.6">OC</text>
<text x="242.1" y="222.6">SW</text>
<text x="248.9" y="227.9">3</text>
<text x="73.7" y="229.7">4</text>
<text x="77.2" y="231.4">TD</text>
<text x="91" y="231.4">OC</text>
<text x="97.2" y="233.2">2</text>
<text x="97.2" y="229.7">3</text>
<text x="232.4" y="229.7">EN</text>
<text x="243.4" y="229.7">FB</text>
<text x="90.8" y="238.5">OD</text>
<text x="91.3" y="235">CS</text>
<text x="97.2" y="236.7">1</text>
<text x="15.5" y="240.4" transform="rotate(-90 15.5 240.4)">3</text>
<text x="17.3" y="243.9" transform="rotate(-90 17.3 243.9)">3</text>
<text x="17.8" y="245.5">2</text>
<text x="21.3" y="243.8">2</text>
<text x="17.3" y="249.9" transform="rotate(-90 17.3 249.9)">4</text>
<text x="17.8" y="249.1">1</text>
<text x="21.3" y="247.3">1</text>
<text x="15.5" y="253.4" transform="rotate(-90 15.5 253.4)">4</text>
<text x="107.2" y="256.1">5</text>
<text x="110.7" y="257.9">G2</text>
<text x="121.2" y="257.9">G1</text>
<text x="127.2" y="256.1">4</text>
<text x="107.2" y="259.6">6</text>
<text x="107.2" y="263.2">7</text>
<text x="110.7" y="261.4">S2</text>
<text x="121.5" y="261.4">S1</text>
<text x="127.2" y="263.2">2</text>
<text x="127.2" y="259.6">3</text>
<text x="107.2" y="266.7">8</text>
<text x="110.7" y="264.9">S2</text>
<text x="110.7" y="268.5">D12 D12</text>
<text x="121.5" y="264.9">S1</text>
<text x="127.2" y="266.7">1</text>
</g>
<g font-size="3.2" fill="#f00">
<text x="73.7" y="233.2">5</text>
<text x="77.2" y="235">VCC</text>
</g>
</svg>
